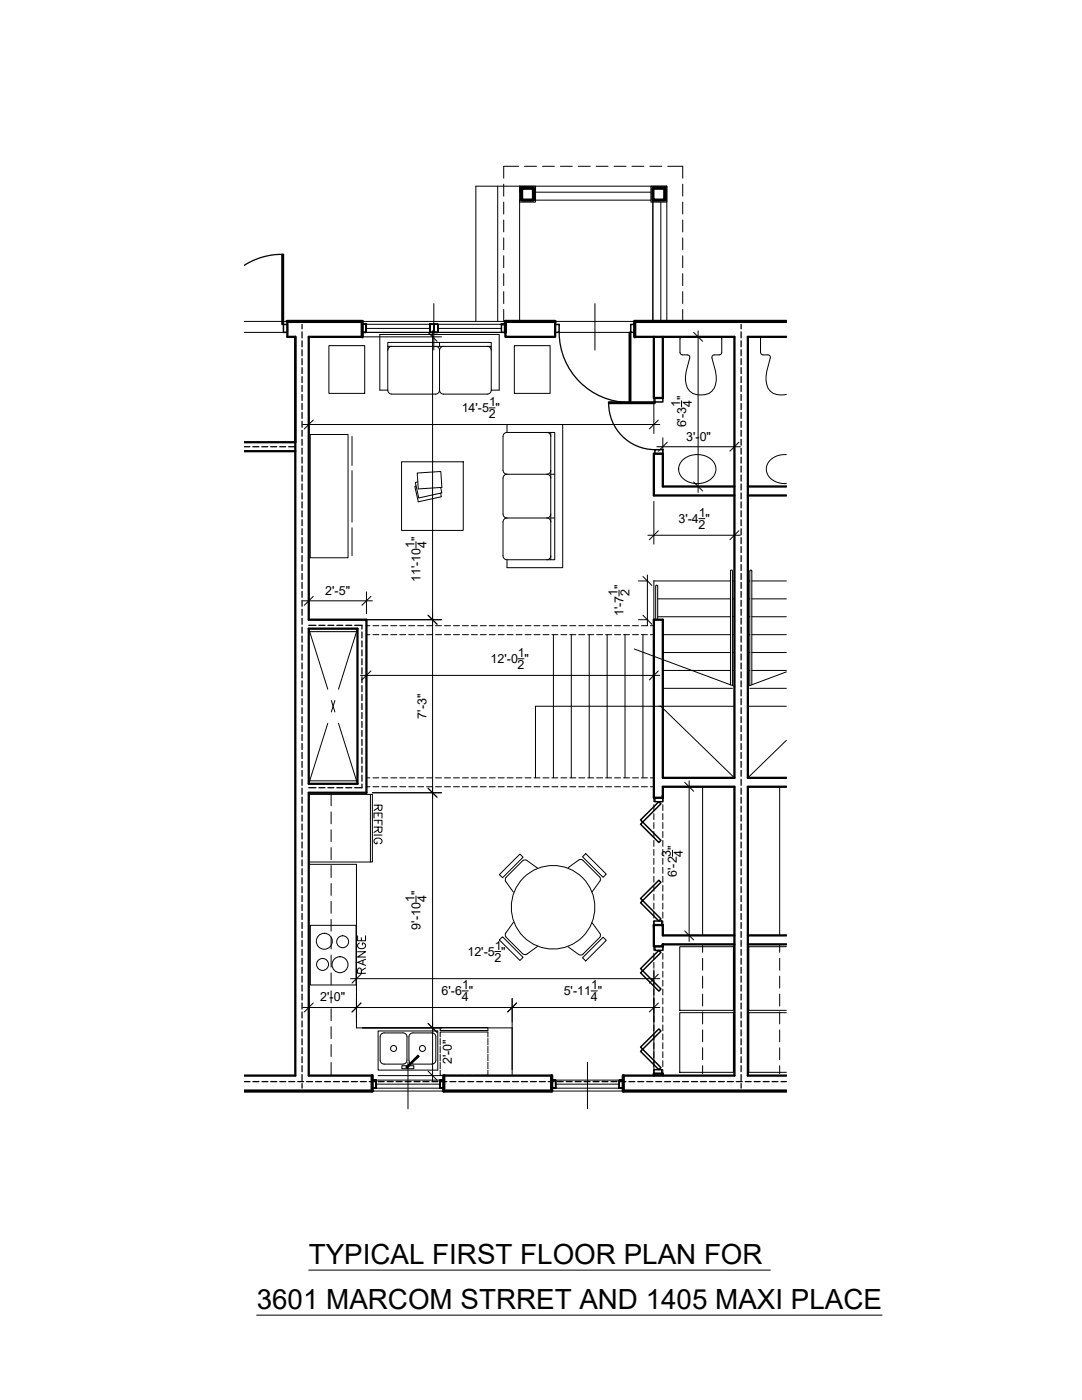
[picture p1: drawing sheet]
<svg xmlns="http://www.w3.org/2000/svg" width="216mm" height="279mm" viewBox="0 0 216 279" stroke-linecap="round" stroke-linejoin="round" font-family="sans-serif">
<!-- layer: B1BASEP|INTWALL -->
<g fill="none" stroke="#000" stroke-width=".46">
<path d="M57.3 64.1v3.1h1.6v147.5h-10.2M72.3 67.2h-10.7v56.5h11.5v34.5h-11.5v56.5h12.7M110.8 64.1v3.1h-10v-2.5h-.7M126.7 67.2h19.8v88h-14.2v-31.5h-1.8v35.5h1.8M130.5 67.2v12.2h1.8v-12.2M156.9 67.2h-7.7v88h7.7M48.7 88.3h10.2M48.7 90h10.2M146.5 97.1h-14.2v-6.6h-1.8v8.4h16M149.2 97.1h7.7M149.2 98.9h7.7M61.6 125.5h9.7v30.9h-9.7z"/>
<path d="M132.3 159.2v-.4v.4M132.3 159.2v-2.2h14.2v57.7h-22.1M156.9 157h-7.7v57.7h7.7M132.3 188.5v.4v-.4M132.3 188.5h14.2M146.5 186.7h-14.2v-2.1h-1.8v4.3h1.8M149.2 186.7h7.7M149.2 188.5h7.7M88.6 214.7h21.5M130.5 214.7v-.4h1.8v.4"/>
</g>
<!-- layer: B1BASEP|CASEWORK -->
<g fill="none" stroke="#000" stroke-width=".2">
<path d="M66.1 158.2v2.6M140.2 157v29.7M155.6 157v29.7M61.6 172.5h9.5v32.6h31.1v9.6M66.1 162v2.4M66.1 165.6v2.4M66.1 169.2v2.4M66.1 172.7v2.4M66.1 176.3v2.4M66.1 179.9v2.4M66.1 183.5v2.3M66.1 187v2.4"/>
<path d="M66.1 190.6v2.4M66.1 194.2v2.4M66.1 197.7v2.4M140.2 188.5v1.6M140.2 191.3v2.3M140.2 194.8v2.4M140.2 198.4v2.4M155.6 188.5v1.6M155.6 191.3v2.3M155.6 194.8v2.4M155.6 198.4v2.4M66.1 201.3v2.4"/>
<path d="M66.1 204.9v2.4M66.1 208.5v2.3M66.1 212v2.7M140.2 202v2.3M140.2 205.5v2.4M140.2 209.1v2.4M140.2 212.7v1.6M155.6 202v2.3M155.6 205.5v2.4M155.6 209.1v2.4M155.6 212.7v1.6"/>
</g>
<!-- layer: B1BASEP|FLRFINISH -->
<path d="M48.7 66.3h8.6M48.7 64.1h8.7M110.8 66.3h15.9M110.8 64.1h15.9" fill="none" stroke="#000" stroke-width=".2"/>
<!-- layer: B1BASEP|DOOR -->
<g fill="none" stroke="#000" stroke-width=".3">
<path d="M56.3 50.8h.3v13.9h-.3zM56.6 64.7h.8v1.6h-.8zM110.8 64.7h.8v1.6h-.8zM125.6 66.3h.3v14h-.3zM125.9 64.7h.8v1.6h-.8zM130.7 79.4h1.6v.8h-1.6zM121.4 80.2h9.3v.3h-9.3zM130.7 89.7h1.6v.8h-1.6zM130.7 159.2h1.6v.8h-1.6zM127.8 163.6l3.7-3.6 .4 .4-3.7 3.7 3.7 3.6-.4 .4-3.7-3.6 .4-.4zM127.8 179.3l3.7-3.6 .4 .4-3.7 3.6 3.7 3.7-.4 .4-3.7-3.6 .4-.5zM127.8 193.3l3.7-3.6 .4 .4-3.7 3.6 3.7 3.7-.4 .4-3.7-3.6 .4-.5z"/>
<path d="M130.5 183.8h1.6v.8h-1.6zM130.7 188.9h1.6v.8h-1.6zM127.8 209l3.7-3.7 .4 .5-3.7 3.6 3.7 3.7-.4 .4-3.7-3.7 .4-.4zM130.5 213.5h1.6v.8h-1.6z"/>
</g>
<!-- layer: B1BASEP|DOORSWING -->
<path d="M56.3 50.8a13.9 13.9 0 0 0-7.6 2.2M111.6 66.3a14 14 0 0 0 14 14M121.5 80.5a9.2 9.2 0 0 0 9.2 9.2" fill="none" stroke="#000" stroke-width=".25"/>
<!-- layer: B1BASEP|STAIRS -->
<g fill="none" stroke="#000" stroke-width=".2">
<path d="M99.3 37.2v26.9M103.7 37.2v1.2M103.7 39.9v24.2M130.3 39.9v24.2M95 64.1v-26.9h38.1v26.9M131.2 119.5h14.6M145.8 115.9h-15.3v7.8M146.1 119.5h.4M146.1 115.9h.4M149.2 119.5h.4M149.2 115.9h.4M150 119.5h6.9"/>
<path d="M150 115.9h6.9M110.4 126.7v28.5M114 126.7v28.5M117.6 126.7v28.5M121.1 126.7v28.5M124.7 126.7v28.5M126.6 129.5l20.1 7.5M128.3 126.7v28.5M131.2 123.1h14.6M132.3 133.8h13.5M132.3 137.4h13.8M132.3 130.2h13.5"/>
<path d="M132.3 126.7h13.5M146.1 133.8h.4M146.1 130.2h.4M146.1 126.7h.4M146.1 123.1h.4M149.2 133.8h.4M149.2 130.2h.4M149.2 126.7h.4M149.2 123.1h.4M149.6 137.4h7.3M150 133.8h6.9M150 130.2h6.9"/>
<path d="M150 126.7h6.9M150 123.1h6.9M156.9 134.1l-7.8 2.9M131.9 140.9l14.6 14.3M146.5 140.9h-39.7v14.3M149.2 140.9h7.7M156.9 147.8l-7.7 7.4"/>
</g>
<!-- layer: B1BASEP|RAILS -->
<path d="M106.9 38.4h23M106.9 39.9h23M130.3 40.3v23.8M131.9 40.3v23.8M145.8 114l.1-.2 .2 .2M145.8 114v22.7M146.1 114v22.8M149.6 114v22.8M149.6 114l.2-.2 .2 .2M150 114v22.7M130.8 123.7v-6.7l.2-.2 .2 .2v6.7" fill="none" stroke="#000" stroke-width=".2"/>
<!-- layer: B1BASEP|BULKHEAD -->
<g fill="none" stroke="#000" stroke-width=".2">
<path d="M73.1 126.7h.7M73.1 124.9h.7M74.4 126.7h1.2M74.4 124.9h1.2M76.2 126.7h1.2M76.2 124.9h1.2M78 126.7h1.2M78 124.9h1.2M79.8 126.7h1.2M79.8 124.9h1.2M81.6 126.7h1.1M81.6 124.9h1.1"/>
<path d="M83.3 126.7h1.2M83.3 124.9h1.2M85.1 126.7h1.2M85.1 124.9h1.2M86.9 126.7h1.2M86.9 124.9h1.2M88.7 126.7h1.2M88.7 124.9h1.2M90.5 126.7h1.2M90.5 124.9h1.2M92.3 126.7h1.2M92.3 124.9h1.2"/>
<path d="M94.1 126.7h1.1M94.1 124.9h1.1M95.8 126.7h1.2M95.8 124.9h1.2M97.6 126.7h1.2M97.6 124.9h1.2M99.4 126.7h1.2M99.4 124.9h1.2M101.2 126.7h1.2M101.2 124.9h1.2M103 126.7h1.2M103 124.9h1.2"/>
<path d="M104.8 126.7h1.2M104.8 124.9h1.2M106.6 126.7h1.1M106.6 124.9h1.1M108.3 126.7h1.2M108.3 124.9h1.2M110.1 126.7h1.2M110.1 124.9h1.2M111.9 126.7h1.2M111.9 124.9h1.2M113.7 126.7h1.2M113.7 124.9h1.2"/>
<path d="M115.5 126.7h1.2M115.5 124.9h1.2M117.3 126.7h1.2M117.3 124.9h1.2M119.1 126.7h1.1M119.1 124.9h1.1M120.8 126.7h1.2M120.8 124.9h1.2M122.6 126.7h1.2M122.6 124.9h1.2M124.4 126.7h1.2M124.4 124.9h1.2"/>
<path d="M126.2 126.7h1.2M126.2 124.9h1.2M128 126.7h1.2M128 124.9h1.2M129.8 126.7h.7M129.8 124.9h.7M73.1 157h.7M73.1 155.2h.7M74.4 157h1.2M74.4 155.2h1.2M76.2 157h1.2M76.2 155.2h1.2"/>
<path d="M78 157h1.2M78 155.2h1.2M79.8 157h1.2M79.8 155.2h1.2M81.6 157h1.1M81.6 155.2h1.1M83.3 157h1.2M83.3 155.2h1.2M85.1 157h1.2M85.1 155.2h1.2M86.9 157h1.2M86.9 155.2h1.2"/>
<path d="M88.7 157h1.2M88.7 155.2h1.2M90.5 157h1.2M90.5 155.2h1.2M92.3 157h1.2M92.3 155.2h1.2M94.1 157h1.1M94.1 155.2h1.1M95.8 157h1.2M95.8 155.2h1.2M97.6 157h1.2M97.6 155.2h1.2"/>
<path d="M99.4 157h1.2M99.4 155.2h1.2M101.2 157h1.2M101.2 155.2h1.2M103 157h1.2M103 155.2h1.2M104.8 157h1.2M104.8 155.2h1.2M106.6 157h1.1M106.6 155.2h1.1M108.3 157h1.2M108.3 155.2h1.2"/>
<path d="M110.1 157h1.2M110.1 155.2h1.2M111.9 157h1.2M111.9 155.2h1.2M113.7 157h1.2M113.7 155.2h1.2M115.5 157h1.2M115.5 155.2h1.2M117.3 157h1.2M117.3 155.2h1.2M119.1 157h1.1M119.1 155.2h1.1"/>
<path d="M120.8 157h1.2M120.8 155.2h1.2M122.6 157h1.2M122.6 155.2h1.2M124.4 157h1.2M124.4 155.2h1.2M126.2 157h1.2M126.2 155.2h1.2M128 157h1.2M128 155.2h1.2M129.8 157h.7M129.8 155.2h.7"/>
<path d="M130.5 159.2v.8M132.3 159.2v.8M130.5 160.6v1.2M130.5 162.4v1.2M130.5 164.2v1.2M130.5 165.9v1.2M130.5 167.7v1.2M130.5 169.5v1.2M130.5 171.3v1.2M130.5 173.1v1.2M130.5 174.9v1.2M130.5 176.7v1.2"/>
<path d="M130.5 178.4v1.2M132.3 160.6v1.2M132.3 162.4v1.2M132.3 164.2v1.2M132.3 165.9v1.2M132.3 167.7v1.2M132.3 169.5v1.2M132.3 171.3v1.2M132.3 173.1v1.2M132.3 174.9v1.2M132.3 176.7v1.2M132.3 178.4v1.2"/>
<path d="M130.5 180.2v1.2M130.5 182v1.2M130.5 183.8v.8M130.5 188.9v.8M130.5 190.3v1.1M130.5 192v1.2M130.5 193.8v1.2M130.5 195.6v1.2M130.5 197.4v1.2M130.5 199.2v1.2M132.3 180.2v1.2M132.3 182v1.2"/>
<path d="M132.3 183.8v.8M132.3 188.9v.8M132.3 190.3v1.1M132.3 192v1.2M132.3 193.8v1.2M132.3 195.6v1.2M132.3 197.4v1.2M132.3 199.2v1.2M130.5 201v1.2M130.5 202.8v1.2M130.5 204.5v1.2M130.5 206.3v1.2"/>
<path d="M130.5 208.1v1.2M130.5 209.9v1.2M130.5 211.7v1.2M130.5 213.5v.8M132.3 201v1.2M132.3 202.8v1.2M132.3 204.5v1.2M132.3 206.3v1.2M132.3 208.1v1.2M132.3 209.9v1.2M132.3 211.7v1.2M132.3 213.5v.8"/>
</g>
<!-- layer: B1BASEP|WINDOW -->
<g fill="none" stroke="#000" stroke-width=".2">
<path d="M73.1 66.3h12.7M73.1 65.5h12.7M73.1 64.7h12.7M86.6 60.6v9.3M87.4 66.3h12.7M87.4 65.5h12.7M87.4 64.7h12.7M118.7 60.6v9.3M74.3 217.7h14.3M75.1 216.4h12.7M75.1 217.2h12.7M75.1 215.6h12.7"/>
<path d="M81.4 212v9.3M110.1 217.7h14.3M110.9 216.4h12.7M110.9 217.2h12.7M110.9 215.6h12.7M117.2 212v9.3"/>
</g>
<!-- layer: B1BASEP|FURNITURE -->
<g fill="none" stroke="#000" stroke-width=".2">
<path d="M65.6 69h7.2v9.5h-7.2zM102.6 69h7.2v9.5h-7.2zM61.9 86.7h7.5v24.6h-7.5zM70.2 87.1v5.8M70.2 93.9v10.3M80.1 92.2h12.3v13.7h-12.3zM83 97h-.2l.7 3.2 4.6-1.1-.2-.7M83.2 94.4l4.8-.3 .2 3.2-4.7 .3zM83.4 96.2l-.5 .1 .7 3.1 4.6-1-.3-1.1M70.2 105.3v5.6"/>
<circle cx="110.4" cy="181.1" r="8.3"/>
</g>
<!-- layer: B1BASEP|CHAIR -->
<path d="M99.6 174.6l4.1-4.2 .7 .7-4.1 4.1zM104.3 171.8l-3.3 3.3a.67 .67 0 0 0-.1 .8l1.5 2.2M105.1 171.7l2.2 1.5M105.2 171.7a.67 .67 0 0 0-.9 .1M113.4 173.2l2.1-1.6a.67 .67 0 0 1 .8 .1l3.3 3.3a.65 .65 0 0 1 .1 .9l-1.5 2.1M116.2 171l.7-.6 4.1 4.1-.7 .6zM99.6 187.6l.7-.6 4.1 4.1-.7 .6zM102.4 184.1l-1.5 2.1a.67 .67 0 0 0 .1 .8l3.3 3.3M107.3 188.9l-2.1 1.5a.67 .67 0 0 1-.9-.1M116.2 191.1l4.1-4.1 .7 .7-4.1 4.1zM118.2 184.2l1.5 2.1a.66 .66 0 0 1-.1 .8l-3.3 3.3a.67 .67 0 0 1-.8 .1l-2.1-1.5" fill="none" stroke="#000" stroke-width=".2"/>
<!-- layer: B1BASEP|KIT-FIXTURE -->
<g fill="none" stroke="#000" stroke-width=".2">
<path d="M61.6 158.5h12.7v13.5h-12.7zM73.9 158.5v13.5M74.6 160.7h1.6v.7l-.1 .3h-.3l-.3-.1v-.9M74.6 163.3v-1h1.6v1M74.6 163.7h1.6v1M74.6 165.1h1.6v.6l-.1 .4h-.3l-.3-.1v-.9M74.6 166.7h1.6M75.2 168v.4a.57 .57 0 0 1-.6-.6 .57 .57 0 0 1 .6-.5 .65 .65 0 0 1 .9 .2 .65 .65 0 0 1-.1 .8l-.2 .1M75.5 161.2l-.9 .5M75.5 162.3v.6M75.5 163.7v.6M75.5 165.6l-.9 .5"/>
<path d="M61.9 184.7h9.1v11.9h-9.1zM135.6 188.9h10.7v12.7h-10.7zM156.9 188.9h-7.5v12.7h7.5M87.8 207v-1h9.6v1M87.8 205.1h9.6v.6h-9.6zM87.8 213.6v1h1.6M87.8 207.3v1.2M87.8 208.8v1.3M87.8 210.4v1.3M87.8 212v1.3M89.7 214.6h1.3M91.3 214.6h1.3"/>
<path d="M92.9 214.6h1.3M94.5 214.6h1.3M97.4 213.6v1h-1.3M97.4 207.3v1.2M97.4 208.8v1.3M97.4 210.4v1.3M97.4 212v1.3M135.6 202.1h10.7v11.9h-10.7zM156.9 202.1h-7.5v11.9h7.5"/>
<circle cx="64.4" cy="192.5" r="1.19"/>
<circle cx="64.7" cy="187.8" r="1.59"/>
<circle cx="67.8" cy="192.5" r="1.59"/>
<circle cx="68.4" cy="187.9" r="1.19"/>
</g>
<!-- layer: B1BASEP|EXTWALL -->
<path d="M57.3 64.1h15v3.1M110.8 64.1h-10v2.2M156.9 64.1h-30.2v3.1M74.3 214.7v3h-25.6M88.6 214.7v3h21.5v-3M124.4 214.7v3h32.5" fill="none" stroke="#000" stroke-width=".65"/>
<!-- layer: B1BASEP|WINDOW -->
<path d="M72.3 64.7h.8h-.8v1.6h.8v-1.6v1.6h-.8zM85.8 64.7v1.6h.8v-1.6h-.8h.8v1.6h-.8zM86.6 64.7h.8h-.8v1.6h.8v-1.6v1.6h-.8zM100.1 64.7h.7v1.6h-.7zM74.3 215.6v1.6h.8h-.8v-1.6h.8v1.6v-1.6zM87.8 215.6h.8v1.6h-.8h.8v-1.6h-.8v1.6zM110.1 215.6v1.6h.8h-.8v-1.6h.8v1.6v-1.6zM123.6 215.6h.8v1.6h-.8h.8v-1.6h-.8v1.6z" fill="none" stroke="#000" stroke-width=".3"/>
<!-- layer: B1BASEP|FIXTURES -->
<g fill="none" stroke="#000" stroke-width=".2">
<path d="M136.1 67.2h7.5M136.1 67.2l-.2 .1-.2 .3 .1 3 .4 .2h1.1l.3 .5a11 11 0 0 0-.7 5.5 3.1 3.1 0 0 0 3.8 2 3 3 0 0 0 2.2-3.7l-.9-3.8 .4-.5h1.1l.5-.2v-3v-.2l-.4-.2M152.1 67.2h4.8M152.2 67.2l-.4 .2v.2v3a1.67 1.67 0 0 0 1.6 .2l.3 .5a11 11 0 0 0-.7 5.5 3.1 3.1 0 0 0 3.9 1.9M136.3 91.7a4.2 4.2 0 0 1 6.4 1 2.84 2.84 0 0 1-2.5 3.7 3.8 3.8 0 0 1-4.8-2.5 2.54 2.54 0 0 1 .9-2.2zM156.9 90.7a3.4 3.4 0 0 0-4 3.2 3.6 3.6 0 0 0 4 2.6M75.4 205.8h12v7.8h-12zM76.6 206.1h3.8a.8 .8 0 0 1 .8 .8v4.7a.78 .78 0 0 1-.8 .8h-3.8M76.6 206.1a.8 .8 0 0 0-.7 .8v4.7a.8 .8 0 0 0 .7 .8M80.2 212.7h2.4v.6h-2.4zM81 213l2.4-2.4 .2 .2-2.4 2.3zM87 206.9v4.7"/>
<path d="M87 206.9a.8 .8 0 0 0-.8-.8h-3.8a.78 .78 0 0 0-.8 .8v4.7a.8 .8 0 0 0 .8 .8h3.8a.8 .8 0 0 0 .8-.8"/>
<circle cx="78.5" cy="209.2" r=".6"/>
<circle cx="84.3" cy="209.2" r=".6"/>
</g>
<!-- layer: B1BASEP|COLUMN -->
<path d="M104.1 37.6h2.4v2.3h-2.4zM130.3 37.6h2.4v2.3h-2.4z" fill="none" stroke="#000" stroke-width=".65"/>
<path d="M103.7 37.2h3.2v3.1h-3.2zM129.9 37.2h3.2v3.1h-3.2z" fill="none" stroke="#000" stroke-width=".2"/>
<!-- layer: B1BASEP|SOFA -->
<g fill="none" stroke="#000" stroke-width=".2">
<path d="M77.4 77.9v-9.6h20.6v9.6M77.4 77.9h-1.6v-11.2h23.8v11.2h-1.6M77.4 69.1h20.6M77.4 77.9a.8 .8 0 0 0 .8 .8h8.7a.8 .8 0 0 0 .8-.8M78.2 69.1a.8 .8 0 0 0-.8 .8M86.9 69.1a.8 .8 0 0 1 .8 .8M87.7 68.3v.8M87.7 69.9v8M87.7 77.9a.8 .8 0 0 0 .8 .8h8.7a.8 .8 0 0 0 .8-.8M88.5 69.1a.8 .8 0 0 0-.8 .8M97.2 69.1a.8 .8 0 0 1 .8 .8M101.2 86.3v-1.6h11.1v28.6h-11.1v-1.6"/>
<path d="M101.2 86.3h9.5v25.4h-9.5M101.2 94.6h7.9M101.2 86.3a.8 .8 0 0 0-.8 .8v6.7a.8 .8 0 0 0 .8 .8M101.2 94.6a.8 .8 0 0 0-.8 .8v7.2a.8 .8 0 0 0 .8 .8M109.1 94.6a.8 .8 0 0 1 .8 .8M109.1 86.3a.8 .8 0 0 1 .8 .8M109.9 86.3v25.4M109.9 94.6h.8M109.9 93.8a.8 .8 0 0 1-.8 .8M101.2 103.4h7.9M101.2 103.4a.8 .8 0 0 0-.8 .8v6.7a.8 .8 0 0 0 .8 .8M109.1 103.4a.8 .8 0 0 1 .8 .8"/>
<path d="M109.9 103.4h.8M109.9 102.6a.8 .8 0 0 1-.8 .8M109.9 110.9a.8 .8 0 0 1-.8 .8"/>
</g>
<!-- layer: B1BASEP|FIXTURES -->
<g fill="#000" stroke="#000" stroke-width=".2">
<path d="M81 213l2.4-2.4 .2 .2zM81 213l1.3-1.1-1.1 1.2z"/>
<path d="M83.4 210.6l-1.1 1.3 1.3-1.1zM83.4 210.6l-2.2 2.5 2.4-2.3z"/>
</g>
<!-- layer: B1BASEP|INTWALL -->
<path d="M72.3 66.3h28.5M72.3 64.1h28.5M61.6 126.1h9.7M61.6 125.5l3.8 12M66.1 139.8l.7 2.3M66.8 139.8l-.7 2.3M71.3 125.5l-3.8 12M61.6 155.8h9.7M65.4 144.4l-3.8 12M67.5 144.4l3.8 12" fill="none" stroke="#000" stroke-width=".2"/>
<!-- layer: B1BASEP|1-HOUR -->
<g fill="none" stroke="#000" stroke-width=".25">
<path d="M60.3 64.7v.9M60.3 66.2v1.2M60.3 68v1.2M60.3 69.8v1.2M60.3 71.6v1.2M60.3 73.4v1.2M60.3 75.2v1.1M60.3 77v1.1M60.3 78.7v1.2M147.9 64.7v.9M147.9 66.2v1.2M147.9 68v1.2"/>
<path d="M147.9 69.8v1.2M147.9 71.6v1.2M147.9 73.4v1.2M147.9 75.2v1.1M147.9 77v1.1M147.9 78.7v1.2M48.7 89.2h1.1M50.5 89.2h1.1M52.2 89.2h1.2M54 89.2h1.2M55.8 89.2h1.2M57.6 89.2h1.3"/>
<path d="M60.3 80.5v1.2M60.3 82.3v1.2M60.3 84.1v1.2M60.3 85.9v1.2M60.3 87.7v1.2M60.3 89.5v1.1M60.3 91.2v1.2M60.3 93v1.2M60.3 94.8v1.2M60.3 96.6v1.2M60.3 98.4v1.2M147.9 80.5v1.2"/>
<path d="M147.9 82.3v1.2M147.9 84.1v1.2M147.9 85.9v1.2M147.9 87.7v1.2M147.9 89.5v1.1M147.9 91.2v1.2M147.9 93v1.2M147.9 94.8v1.2M147.9 96.6v1.2M147.9 98.4v1.2M60.3 100.2v1.2M60.3 101.9v1.2"/>
<path d="M60.3 103.7v1.2M60.3 105.5v1.2M60.3 107.3v1.2M60.3 109.1v1.2M60.3 110.9v1.2M60.3 112.7v1.2M60.3 114.4v1.2M60.3 116.2v1.2M60.3 118v1.2M60.3 119.8v1.2M147.9 100.2v1.2M147.9 101.9v1.2"/>
<path d="M147.9 103.7v1.2M147.9 105.5v1.2M147.9 107.3v1.2M147.9 109.1v1.2M147.9 110.9v1.2M147.9 112.7v1.2M147.9 114.4v1.2M147.9 116.2v1.2M147.9 118v1.2M147.9 119.8v1.2M60.3 121.6v1.2M60.3 123.4v1.2"/>
<path d="M60.3 125.2v1.2M60.3 127v1.1M60.3 128.7v1.2M60.3 130.5v1.2M60.3 132.3v1.2M60.3 134.1v1.2M60.3 135.9v1.2M60.3 137.7v1.2M60.3 139.5v1.1M61.6 124.8h1.4M63.6 124.8h1.2M65.4 124.8h1.2"/>
<path d="M67.2 124.8h1.2M69 124.8h1.2M70.8 124.8h1.4v.7M72.2 126.1v1.2M72.2 127.9v1.2M72.2 129.7v1.2M72.2 131.5v1.2M72.2 133.3v1.2M72.2 135.1v1.1M72.2 136.8v1.2M72.2 138.6v1.2M147.9 121.6v1.2"/>
<path d="M147.9 123.4v1.2M147.9 125.2v1.2M147.9 127v1.1M147.9 128.7v1.2M147.9 130.5v1.2M147.9 132.3v1.2M147.9 134.1v1.2M147.9 135.9v1.2M147.9 137.7v1.2M147.9 139.5v1.1M60.3 141.2v1.2M60.3 143v1.2"/>
<path d="M60.3 144.8v1.2M60.3 146.6v1.2M60.3 148.4v1.2M60.3 150.2v1.2M60.3 152v1.2M60.3 153.7v1.2M60.3 155.5v1.2M60.3 157.3v1.2M60.3 159.1v1.2M61.6 157.2h1.4M63.6 157.2h1.2M65.4 157.2h1.2"/>
<path d="M67.2 157.2h1.2M69 157.2h1.2M72.2 156.5v.7h-1.4M72.2 140.4v1.2M72.2 142.2v1.2M72.2 144v1.2M72.2 145.8v1.2M72.2 147.6v1.1M72.2 149.3v1.2M72.2 151.1v1.2M72.2 152.9v1.2M72.2 154.7v1.2"/>
<path d="M147.9 141.2v1.2M147.9 143v1.2M147.9 144.8v1.2M147.9 146.6v1.2M147.9 148.4v1.2M147.9 150.2v1.2M147.9 152v1.2M147.9 153.7v1.2M147.9 155.5v1.2M147.9 157.3v1.2M147.9 159.1v1.2M60.3 160.9v1.2"/>
<path d="M60.3 162.7v1.2M60.3 164.5v1.2M60.3 166.2v1.2M60.3 168v1.2M60.3 169.8v1.2M60.3 171.6v1.2M60.3 173.4v1.2M60.3 175.2v1.2M60.3 177v1.1M60.3 178.7v1.2M147.9 160.9v1.2M147.9 162.7v1.2"/>
<path d="M147.9 164.5v1.2M147.9 166.2v1.2M147.9 168v1.2M147.9 169.8v1.2M147.9 171.6v1.2M147.9 173.4v1.2M147.9 175.2v1.2M147.9 177v1.1M147.9 178.7v1.2M60.3 180.5v1.2M60.3 182.3v1.2M60.3 184.1v1.2"/>
<path d="M60.3 185.9v1.2M60.3 187.7v1.2M60.3 189.5v1.1M60.3 191.3v1.1M60.3 193v1.2M60.3 194.8v1.2M60.3 196.6v1.2M60.3 198.4v1.2M147.9 180.5v1.2M147.9 182.3v1.2M147.9 184.1v1.2M147.9 185.9v1.2"/>
<path d="M147.9 187.7v1.2M147.9 189.5v1.1M147.9 191.3v1.1M147.9 193v1.2M147.9 194.8v1.2M147.9 196.6v1.2M147.9 198.4v1.2M48.7 215.9h1.2M50.5 215.9h1.2M52.3 215.9h1.1M54 215.9h1.2M55.8 215.9h1.2"/>
<path d="M57.6 215.9h1.2M59.4 215.9h1.2M60.3 200.2v1.2M60.3 202v1.2M60.3 203.8v1.1M60.3 205.5v1.2M60.3 207.3v1.2M60.3 209.1v1.2M60.3 210.9v1.2M60.3 212.7v1.2M60.3 214.5v1.2M60.3 216.2v.9"/>
<path d="M61.2 215.9h1.2M63 215.9h1.2M64.8 215.9h1.1M66.5 215.9h1.2M68.3 215.9h1.2M70.1 215.9h1.2M71.9 215.9h1.2M73.7 215.9h1.2M75.5 215.9h1.2M77.3 215.9h1.2M79 215.9h1.2M80.8 215.9h1.2"/>
<path d="M82.6 215.9h1.2M84.4 215.9h1.2M86.2 215.9h1.2M88 215.9h1.2M89.8 215.9h1.2M91.5 215.9h1.2M93.3 215.9h1.2M95.1 215.9h1.2M96.9 215.9h1.2M98.7 215.9h1.2M100.5 215.9h1.2M102.3 215.9h1.2"/>
<path d="M104.1 215.9h1.1M105.8 215.9h1.2M107.6 215.9h1.2M109.4 215.9h1.2M111.2 215.9h1.2M113 215.9h1.2M114.8 215.9h1.2M116.6 215.9h1.1M118.3 215.9h1.2M120.1 215.9h1.2M121.9 215.9h1.2M123.7 215.9h1.2"/>
<path d="M125.5 215.9h1.2M127.3 215.9h1.2M129.1 215.9h1.1M130.8 215.9h1.2M132.6 215.9h1.2M134.4 215.9h1.2M136.2 215.9h1.2M138 215.9h1.2M139.8 215.9h1.2M141.6 215.9h1.1M143.3 215.9h1.2M145.1 215.9h1.2"/>
<path d="M146.9 215.9h1.2M147.9 200.2v1.2M147.9 202v1.2M147.9 203.8v1.1M147.9 205.5v1.2M147.9 207.3v1.2M147.9 209.1v1.2M147.9 210.9v1.2M147.9 212.7v1.2M147.9 214.5v1.2M147.9 216.2v.9M148.7 215.9h1.2"/>
<path d="M150.5 215.9h1.2M152.3 215.9h1.2M154.1 215.9h1.1M155.9 215.9h1"/>
</g>
<!-- layer: B1BASEP|ROOF -->
<g fill="none" stroke="#000" stroke-width=".2">
<path d="M100.5 36.8v2.3M103.5 33.2h-3v2.4M104.7 33.2h2.4M108.2 33.2h2.4M111.8 33.2h2.4M115.4 33.2h2.4M119 33.2h2.3M122.5 33.2h2.4M126.1 33.2h2.4M129.7 33.2h2.4M133.2 33.2h3v2.4M136.2 36.8v2.3"/>
<path d="M100.5 40.3v2.4M100.5 43.9v2.4M100.5 47.5v2.4M100.5 51.1v2.3M100.5 54.6v2.4M100.5 58.2v2.4M136.2 40.3v2.4M136.2 43.9v2.4M136.2 47.5v2.4M136.2 51.1v2.3M136.2 54.6v2.4M136.2 58.2v2.4"/>
<path d="M100.5 61.8v2.3M136.2 61.8v2.3"/>
</g>
<!-- layer: FLRFINISH -->
<path d="M48.7 217.7h8.6" fill="none" stroke="#000" stroke-width=".2"/>
<!-- layer: present -->
<g fill="none" stroke="#000" stroke-width=".2">
<path d="M61.6 68.4v18.1M62.8 67.2h25.3M86.3 66v149.9M130.5 68.4v18.1M133.4 67.2h7.7M136 80v1.2M139.3 66v32.3M60.4 84.7h71.3M97.6 81.4h1.2M131.1 89.2h16.6M132.3 87.4v8.5M133.4 97.1h7.7"/>
<path d="M146.5 87.4v8.5M60.4 119.9h13.9M61.6 118.1v4.4M73.1 118.1v4.4M83 108.1v1.2M123.5 117.8v1.1M127.4 115.9h1.9M129.2 114.8v10.1M129.3 106.8h18.4M130.5 100.1v8.5M139.5 103.5h1.1M146.5 100.1v8.5"/>
<path d="M62.8 123.7h25.3M71.9 134.8h59.8M73.1 127.8v8.8M103.4 131.5h1.1M127.4 123.7h1.9M130.5 127.8v8.8M74.3 158.2h13.8M135.7 157h3.3M137.5 155.8v32.1M83 178.8v1.3M134.2 169.7v1.2M61.6 199.3v4.7"/>
<path d="M69.9 195.3h61.8M71.1 193.5v10.5M92.2 197.8h1.2M98.7 189.9h1.2M102.2 199.3v14.2M118 197.8h1.2M130.5 193.5v20M135.7 186.7h2.5M60.4 201.1h71.3M72.3 205.1h15.8M75.4 214.7h12.7M61.6 253.5h92.1"/>
<path d="M51.2 262.5h124.8"/>
</g>
<!-- layer: 0 -->
<g fill="none" stroke="#000" stroke-width=".2">
<path d="M85.4 66.3l1.8 1.8M138.4 66.3l1.8 1.8M62.5 83.8l-1.8 1.8M131.4 83.8l-1.8 1.8M133.1 88.3l-1.7 1.7M138.4 96.2l1.8 1.8M147.4 88.3l-1.8 1.7M62.5 119l-1.8 1.8M74 119l-1.8 1.8M128.3 115.1l1.8 1.7M131.4 105.9l-1.8 1.8M147.4 105.9l-1.8 1.8"/>
<path d="M74 133.9l-1.8 1.8M85.4 122.8l1.8 1.8M128.3 122.8l1.8 1.8M131.4 133.9l-1.8 1.8M85.4 157.3l1.8 1.8M136.6 156.1l1.8 1.8M131.4 194.4l-1.8 1.8M136.6 185.8l1.8 1.8M62.5 200.2l-1.8 1.8M72 200.2l-1.8 1.8M85.4 204.2l1.8 1.8M85.4 213.8l1.8 1.8"/>
<path d="M103.1 200.2l-1.8 1.8M131.4 200.2l-1.8 1.8"/>
</g>
<g font-size="5.5">
<text x="61.6" y="252.3">TYPICAL FIRST FLOOR PLAN FOR</text>
<text x="51.2" y="261.3">3601 MARCOM STRRET AND 1405 MAXI PLACE</text>
</g>
<text font-size="4.4" x="73.7" y="195.4" transform="rotate(-90 73.7 195.4)">RANGE</text>
<g font-size="2.5">
<text x="92.1" y="82.3">14'-5 &quot;</text>
<text x="97.5" y="83.5">2</text>
<text x="97.6" y="81.1">1</text>
<text x="135.7" y="81.2" transform="rotate(-90 135.7 81.2)">1</text>
<text x="138.1" y="81.3" transform="rotate(-90 138.1 81.3)">4</text>
<text x="136.9" y="85.3" transform="rotate(-90 136.9 85.3)">6'-3 &quot;</text>
<text x="136.9" y="87.9">3'-0&quot;</text>
<text x="135.4" y="104.4">3'-4 &quot;</text>
<text x="139.4" y="105.6">2</text>
<text x="139.4" y="103.2">1</text>
<text x="82.7" y="109.3" transform="rotate(-90 82.7 109.3)">1</text>
<text x="85.1" y="109.4" transform="rotate(-90 85.1 109.4)">4</text>
<text x="64.9" y="118.7">2'-5&quot;</text>
<text x="83.9" y="116.2" transform="rotate(-90 83.9 116.2)">11'-10 &quot;</text>
<text x="123.2" y="118.9" transform="rotate(-90 123.2 118.9)">1</text>
<text x="125.6" y="119" transform="rotate(-90 125.6 119)">2</text>
<text x="124.4" y="123" transform="rotate(-90 124.4 123)">1'-7 &quot;</text>
<text x="103.3" y="131.2">1</text>
<text x="97.9" y="132.4">12'-0 &quot;</text>
<text x="103.3" y="133.6">2</text>
<text x="85.1" y="143.4" transform="rotate(-90 85.1 143.4)">7'-3&quot;</text>
<text x="133.9" y="171" transform="rotate(-90 133.9 171)">3</text>
<text x="136.3" y="171" transform="rotate(-90 136.3 171)">4</text>
<text x="135.1" y="175" transform="rotate(-90 135.1 175)">6'-2 &quot;</text>
<text x="82.7" y="180" transform="rotate(-90 82.7 180)">1</text>
<text x="83.9" y="185.5" transform="rotate(-90 83.9 185.5)">9'-10 &quot;</text>
<text x="85.1" y="180.1" transform="rotate(-90 85.1 180.1)">4</text>
<text x="93.3" y="190.8">12'-5 &quot;</text>
<text x="98.7" y="192">2</text>
<text x="98.7" y="189.6">1</text>
<text x="92.2" y="197.5">1</text>
<text x="118" y="197.5">1</text>
<text x="63.9" y="199.8">2'-0&quot;</text>
<text x="88.1" y="198.7">6'-6 &quot;</text>
<text x="92.2" y="199.8">4</text>
<text x="112.5" y="198.7">5'-11 &quot;</text>
<text x="117.9" y="199.8">4</text>
<text x="90.2" y="212.4" transform="rotate(-90 90.2 212.4)">2'-0&quot;</text>
</g>
</svg>
